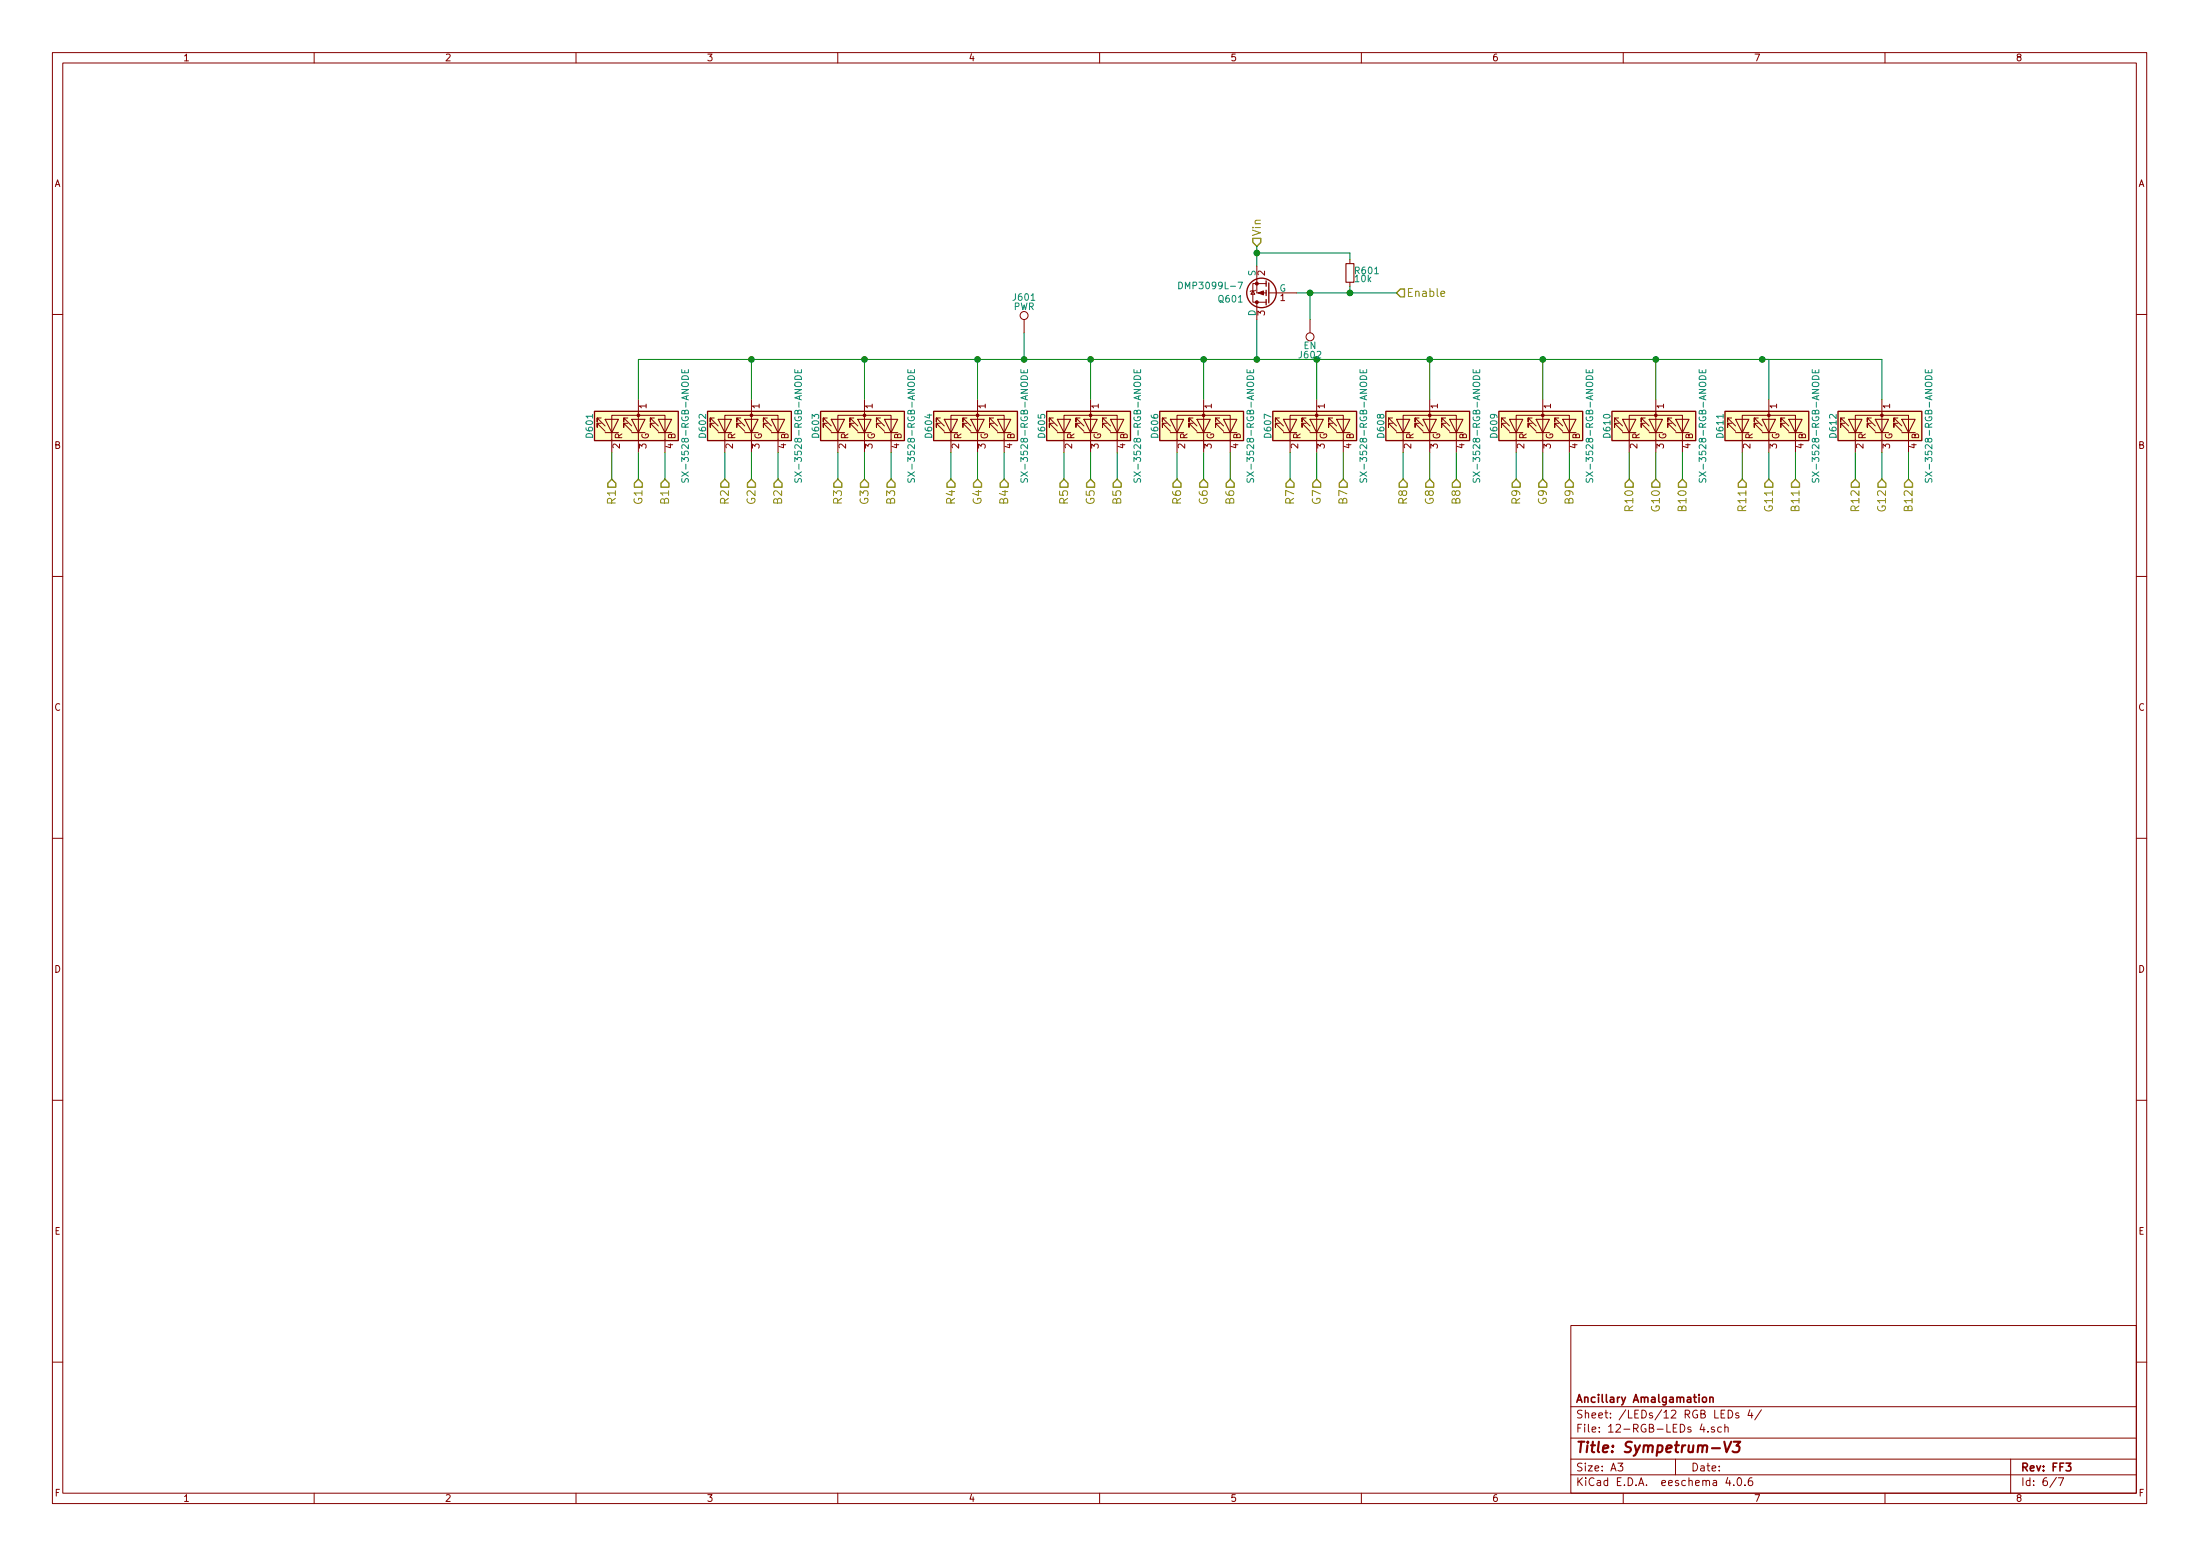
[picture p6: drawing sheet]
<svg xmlns="http://www.w3.org/2000/svg" width="420mm" height="297mm" viewBox="0 0 420 297" stroke-linecap="round" stroke-linejoin="round" font-family="sans-serif">
<g fill="none" stroke="#840000" stroke-width=".19">
<path d="M10 10h400v277h-400zM12 12h396v273.1h-396zM60 10v2M110 10v2M160 10v2M210 10v2M260 10v2M310 10v2M360 10v2M239.3 55.5l.3 .7h-.7zM239.8 55.4l-1 .3M240 50.8v5.1h1.8"/>
<path d="M240 57.7h1.8M240 57.7v3.3M241.8 54.1h-2.5v3.6h.7M242.3 55.9h5.3M257.8 49.6v.7M257.8 53.9v.7M10 60h2M114.8 79.8h-.8v.8v-.8l1.6 1.5M119.9 79.8h-.8v.8v-.8l1.5 1.5M121.9 76.2v10.2M125 79.8h-.8v.8v-.8l1.5 1.5M136.4 79.8h-.8v.8v-.8l1.6 1.5"/>
<path d="M141.5 79.8h-.8v.8v-.8l1.5 1.5M143.5 76.2v10.2M146.6 79.8h-.8v.8v-.8l1.5 1.5M158 79.8h-.8v.8v-.8l1.5 1.5M163.1 79.8h-.8v.8v-.8l1.5 1.5M165.1 76.2v10.2M168.1 79.8h-.7v.8v-.8l1.5 1.5M179.6 79.8h-.8v.8v-.8l1.5 1.5M184.7 79.8h-.8v.8v-.8l1.5 1.5M186.7 76.2v10.2M189.7 79.8h-.7v.8v-.8l1.5 1.5M195.6 61v2.5"/>
<path d="M201.2 79.8h-.8v.8v-.8l1.5 1.5M206.2 79.8h-.7v.8v-.8l1.5 1.5M208.3 76.2v10.2M211.3 79.8h-.7v.8v-.8l1.5 1.5M222.8 79.8h-.8v.8v-.8l1.5 1.5M227.8 79.8h-.7v.8v-.8l1.5 1.5M229.9 76.2v10.2M232.9 79.8h-.7v.8v-.8l1.5 1.5M244.3 79.8h-.7v.8v-.8l1.5 1.5M249.4 79.8h-.7v.8v-.8l1.5 1.5M250.2 61v2.5M251.5 76.2v10.2"/>
<path d="M254.5 79.8h-.8v.8v-.8l1.6 1.5M265.9 79.8h-.7v.8v-.8l1.5 1.5M271 79.8h-.7v.8v-.8l1.5 1.5M273 76.2v10.2M276.1 79.8h-.8v.8v-.8l1.6 1.5M287.5 79.8h-.7v.8v-.8l1.5 1.5M292.6 79.8h-.8v.8v-.8l1.6 1.5M294.6 76.2v10.2M297.7 79.8h-.8v.8v-.8l1.5 1.5M309.1 79.8h-.7v.8v-.8l1.5 1.5M314.2 79.8h-.8v.8v-.8l1.6 1.5M316.2 76.2v10.2"/>
<path d="M319.3 79.8h-.8v.8v-.8l1.5 1.5M330.7 79.8h-.8v.8v-.8l1.6 1.5M335.8 79.8h-.8v.8v-.8l1.5 1.5M337.8 76.2v10.2M340.9 79.8h-.8v.8v-.8l1.5 1.5M352.3 79.8h-.8v.8v-.8l1.6 1.5M357.4 79.8h-.8v.8v-.8l1.5 1.5M359.4 76.2v10.2M362.5 79.8h-.8v.8v-.8l1.5 1.5M408 60h2M114.8 80.8h-.8v.8v-.8l1.6 1.5M115.6 80h.1"/>
<path d="M116.8 86.4v-7.1h10.2v7.1M119.9 80.8h-.8v.8v-.8l1.5 1.5M125 80.8h-.8v.8v-.8l1.5 1.5M136.4 80.8h-.8v.8v-.8l1.6 1.5M137.2 80h.1M138.4 86.4v-7.1h10.2v7.1M141.5 80.8h-.8v.8v-.8l1.5 1.5M146.6 80.8h-.8v.8v-.8l1.5 1.5M158 80.8h-.8v.8v-.8l1.5 1.5M158.7 80h.1M160 86.4v-7.1h10.2v7.1M163.1 80.8h-.8v.8v-.8l1.5 1.5"/>
<path d="M168.1 80.8h-.7v.8v-.8l1.5 1.5M179.6 80.8h-.8v.8v-.8l1.5 1.5M180.3 80h.1M181.6 86.4v-7.1h10.2v7.1M184.7 80.8h-.8v.8v-.8l1.5 1.5M189.7 80.8h-.7v.8v-.8l1.5 1.5M201.2 80.8h-.8v.8v-.8l1.5 1.5M201.9 80h.1M203.2 86.4v-7.1h10.2v7.1M206.2 80.8h-.7v.8v-.8l1.5 1.5M211.3 80.8h-.7v.8v-.8l1.5 1.5M222.8 80.8h-.8v.8v-.8l1.5 1.5"/>
<path d="M223.5 80h.1M224.8 86.4v-7.1h10.1v7.1M227.8 80.8h-.7v.8v-.8l1.5 1.5M232.9 80.8h-.7v.8v-.8l1.5 1.5M244.3 80.8h-.7v.8v-.8l1.5 1.5M245.1 80h.1M246.4 86.4v-7.1h10.1v7.1M249.4 80.8h-.7v.8v-.8l1.5 1.5M254.5 80.8h-.8v.8v-.8l1.6 1.5M265.9 80.8h-.7v.8v-.8l1.5 1.5M266.7 80h.1M268 86.4v-7.1h10.1v7.1"/>
<path d="M271 80.8h-.7v.8v-.8l1.5 1.5M276.1 80.8h-.8v.8v-.8l1.6 1.5M287.5 80.8h-.7v.8v-.8l1.5 1.5M288.3 80h.1M289.6 86.4v-7.1h10.1v7.1M292.6 80.8h-.8v.8v-.8l1.6 1.5M297.7 80.8h-.8v.8v-.8l1.5 1.5M309.1 80.8h-.7v.8v-.8l1.5 1.5M309.9 80h.1M311.1 86.4v-7.1h10.2v7.1M314.2 80.8h-.8v.8v-.8l1.6 1.5M319.3 80.8h-.8v.8v-.8l1.5 1.5"/>
<path d="M330.7 80.8h-.8v.8v-.8l1.6 1.5M331.5 80h.1M332.7 86.4v-7.1h10.2v7.1M335.8 80.8h-.8v.8v-.8l1.5 1.5M340.9 80.8h-.8v.8v-.8l1.5 1.5M352.3 80.8h-.8v.8v-.8l1.6 1.5M353.1 80h.1M354.3 86.4v-7.1h10.2v7.1M357.4 80.8h-.8v.8v-.8l1.5 1.5M362.5 80.8h-.8v.8v-.8l1.5 1.5M10 110h2M408 110h2"/>
<path d="M10 160h2M408 160h2M10 210h2M408 210h2M300 253h108v32.1h-108zM10 260h2M300 278.5h108M300 274.5h108M300 268.5h108M309 279.3h.9l-.5 .6 .5 .1v.7l-.2 .1-.7-.1M320 278.5v3M325 271.8l-.3 1.1h.9"/>
<path d="M325.4 272.4v1M326.2 273.3v.1M327.4 272.5a.37 .37 0 0 0-.6 .1l.1 .2 .5 .2 .1 .1-.2 .3-.5-.1M328.8 272.5l-.5-.1-.3 .3 .1 .6 .2 .1 .5-.1M329.4 272.5l.2-.1 .4 .1v.9M329.4 271.9v1.5M330 269.2a.76 .76 0 0 1 .9 .7 .76 .76 0 0 1-.9 .8zM332.1 269.8a.37 .37 0 0 0-.6 .1v.2l.6 .2v.1l-.2 .3-.4-.1M334.2 269.1l-.4 1.1h1M334.5 269.7v1M336.4 269.1l-1.3 2M384 278.5v6.6"/>
<path d="M408 260h2M60 285.1v1.9M110 285.1v1.9M160 285.1v1.9M210 285.1v1.9M260 285.1v1.9M300 281.5h108M310 285.1v1.9M330 282l-.4 1.1h1M330.3 282.6v1M331.1 283.5v.1M331.9 282.3l.2-.2a.81 .81 0 0 1 .6 .6 .81 .81 0 0 1-.3 .8l-.1 .1a.79 .79 0 0 1-.4-1.3z"/>
<path d="M333.2 283.5v.1M334.6 282.1a.59 .59 0 0 0-.7 .6l.1 .8 .2 .1 .5-.1v-.5l-.1-.3h-.4l-.3 .3M360 285.1v1.9M392.7 282l-1.2 2M393.1 282.1h1l-.7 1.5"/>
<circle cx="195.6" cy="60.2" r=".76"/>
<circle cx="250.2" cy="64.3" r=".76"/>
</g>
<path d="M325.2 266.8l.2-.1 .4 .1 .1 .6-.1 .2-.4 .1-.2-.1zM326.5 266.8l.2-.1 .4 .1 .1 .9M326.5 266.7v1M394.6 279.3h.9l-.5 .6 .4 .1v.7l-.2 .1-.6-.1" fill="none" stroke="#840000" stroke-width=".3"/>
<path d="M329.3 275.2l.4 2 .9-2M331.1 275.2h1.3l-.8 .8a.48 .48 0 0 1 .6 .4l-.2 .7-.8 .1-.3-.2" fill="none" stroke="#840000" stroke-width=".41"/>
<path d="M275.2 56.1l.7-.2-.1-.2-.4-.1-.2 .2 .1 .7h.5" fill="none" stroke="#848400" stroke-width=".19"/>
<g fill="none" stroke="#848400" stroke-width=".25">
<path d="M239.3 45.5h1.5v.8l-.8 .7-.7-.7zM267.5 55.2h.7v1.5h-.7l-.8-.8zM116.8 91.5l.8 .7v.8h-1.5v-.8zM121.9 91.5l.8 .7v.8h-1.5v-.8zM127 91.5l.8 .7v.8h-1.6v-.8zM138.4 91.5l.8 .7v.8h-1.5v-.8zM143.5 91.5l.8 .7v.8h-1.6v-.8zM148.6 91.5l.8 .7v.8h-1.6v-.8zM160 91.5l.8 .7v.8h-1.5v-.8zM165.1 91.5l.8 .7v.8h-1.6v-.8zM170.2 91.5l.7 .7v.8h-1.5v-.8zM181.6 91.5l.8 .7v.8h-1.6v-.8z"/>
<path d="M186.7 91.5l.8 .7v.8h-1.6v-.8zM191.8 91.5l.7 .7v.8h-1.5v-.8zM203.2 91.5l.8 .7v.8h-1.6v-.8zM208.3 91.5l.7 .7v.8h-1.5v-.8zM213.4 91.5l.7 .7v.8h-1.5v-.8zM224.8 91.5l.8 .7v.8h-1.6v-.8zM229.9 91.5l.7 .7v.8h-1.5v-.8zM234.9 91.5l.8 .7v.8h-1.5v-.8zM246.4 91.5l.7 .7v.8h-1.5v-.8zM251.5 91.5l.7 .7v.8h-1.5v-.8zM256.5 91.5l.8 .7v.8h-1.5v-.8zM268 91.5l.7 .7v.8h-1.5v-.8z"/>
<path d="M273 91.5l.8 .7v.8h-1.5v-.8zM278.1 91.5l.8 .7v.8h-1.5v-.8zM289.6 91.5l.7 .7v.8h-1.5v-.8zM293.9 92.2l.7-.7 .8 .7v.8h-1.5zM299.7 91.5l.8 .7v.8h-1.5v-.8zM311.1 91.5l.8 .7v.8h-1.5v-.8zM315.5 92.2l.7-.7 .8 .7v.8h-1.5zM321.3 91.5l.8 .7v.8h-1.6v-.8zM332.7 91.5l.8 .7v.8h-1.5v-.8zM337.8 91.5l.8 .7v.8h-1.5v-.8zM342.9 91.5l.8 .7v.8h-1.6v-.8zM354.3 91.5l.8 .7v.8h-1.5v-.8z"/>
<path d="M359.4 91.5l.8 .7v.8h-1.6v-.8zM364.5 91.5l.8 .7v.8h-1.6v-.8z"/>
</g>
<g fill="#ffffc2" stroke="#ffffc2" stroke-width=".19">
<path d="M113.5 78.5h16v5.6h-16z"/>
<path d="M135.1 78.5h16v5.6h-16z"/>
<path d="M156.7 78.5h16v5.6h-16z"/>
<path d="M178.3 78.5h16v5.6h-16z"/>
<path d="M199.9 78.5h16v5.6h-16z"/>
<path d="M221.5 78.5h16v5.6h-16z"/>
<path d="M243.1 78.5h16v5.6h-16z"/>
<path d="M264.7 78.5h16v5.6h-16z"/>
<path d="M286.3 78.5h16v5.6h-16z"/>
<path d="M307.8 78.5h16v5.6h-16z"/>
<path d="M329.4 78.5h16v5.6h-16z"/>
<path d="M351 78.5h16v5.6h-16z"/>
</g>
<g fill="none" stroke="#840000" stroke-width=".25">
<path d="M241.8 53.6v1M241.8 55.4v1M241.8 57.2v1M242.3 54v3.8M113.5 78.5h16v5.6h-16zM135.1 78.5h16v5.6h-16zM156.7 78.5h16v5.6h-16zM178.3 78.5h16v5.6h-16zM199.9 78.5h16v5.6h-16zM221.5 78.5h16v5.6h-16zM243.1 78.5h16v5.6h-16zM264.7 78.5h16v5.6h-16z"/>
<path d="M286.3 78.5h16v5.6h-16zM307.8 78.5h16v5.6h-16zM329.4 78.5h16v5.6h-16zM351 78.5h16v5.6h-16z"/>
<circle cx="240.9" cy="55.9" r="2.82"/>
</g>
<g fill="#840000" stroke="#840000" stroke-width=".19">
<path d="M240.3 55.9l1-.4v.8z"/>
<circle cx="121.9" cy="79.3" r=".25"/>
<circle cx="143.5" cy="79.3" r=".25"/>
<circle cx="165.1" cy="79.3" r=".25"/>
<circle cx="186.7" cy="79.3" r=".25"/>
<circle cx="208.3" cy="79.3" r=".25"/>
<circle cx="229.9" cy="79.3" r=".25"/>
<circle cx="251.5" cy="79.3" r=".25"/>
<circle cx="273" cy="79.3" r=".25"/>
<circle cx="294.6" cy="79.3" r=".25"/>
<circle cx="316.2" cy="79.3" r=".25"/>
<circle cx="337.8" cy="79.3" r=".25"/>
<circle cx="359.4" cy="79.3" r=".25"/>
<circle cx="240" cy="54.1" r=".28"/>
<circle cx="240" cy="57.7" r=".28"/>
</g>
<g fill="none" stroke="#840000" stroke-width=".2">
<path d="M257 50.3h1.6v3.6h-1.6zM115.6 80h2.5l-1.3 2.6zM115.6 82.6h2.5M120.6 80h2.6l-1.3 2.6zM120.6 82.6h2.6M125.7 80h2.6l-1.3 2.6zM125.7 82.6h2.6M137.2 80h2.5l-1.3 2.6zM137.2 82.6h2.5M142.2 80h2.6l-1.3 2.6zM142.2 82.6h2.6M147.3 80h2.6l-1.3 2.6z"/>
<path d="M147.3 82.6h2.6M158.7 80h2.6l-1.3 2.6zM158.7 82.6h2.6M163.8 80h2.6l-1.3 2.6zM163.8 82.6h2.6M168.9 80h2.5l-1.2 2.6zM168.9 82.6h2.5M180.3 80h2.6l-1.3 2.6zM180.3 82.6h2.6M185.4 80h2.6l-1.3 2.6zM185.4 82.6h2.6M190.5 80h2.5l-1.2 2.6z"/>
<path d="M190.5 82.6h2.5M201.9 80h2.6l-1.3 2.6zM201.9 82.6h2.6M207 80h2.5l-1.2 2.6zM207 82.6h2.5M212.1 80h2.5l-1.2 2.6zM212.1 82.6h2.5M223.5 80h2.6l-1.3 2.6zM223.5 82.6h2.6M228.6 80h2.5l-1.2 2.6zM228.6 82.6h2.5M233.7 80h2.5l-1.3 2.6z"/>
<path d="M233.7 82.6h2.5M245.1 80h2.5l-1.2 2.6zM245.1 82.6h2.5M250.2 80h2.5l-1.2 2.6zM250.2 82.6h2.5M255.3 80h2.5l-1.3 2.6zM255.3 82.6h2.5M266.7 80h2.5l-1.2 2.6zM266.7 82.6h2.5M271.8 80h2.5l-1.3 2.6zM271.8 82.6h2.5M276.9 80h2.5l-1.3 2.6z"/>
<path d="M276.9 82.6h2.5M288.3 80h2.5l-1.2 2.6zM288.3 82.6h2.5M293.4 80h2.5l-1.3 2.6zM293.4 82.6h2.5M298.4 80h2.6l-1.3 2.6zM298.4 82.6h2.6M309.9 80h2.5l-1.3 2.6zM309.9 82.6h2.5M315 80h2.5l-1.3 2.6zM315 82.6h2.5M320 80h2.6l-1.3 2.6z"/>
<path d="M320 82.6h2.6M331.5 80h2.5l-1.3 2.6zM331.5 82.6h2.5M336.5 80h2.6l-1.3 2.6zM336.5 82.6h2.6M341.6 80h2.6l-1.3 2.6zM341.6 82.6h2.6M353.1 80h2.5l-1.3 2.6zM353.1 82.6h2.5M358.1 80h2.6l-1.3 2.6zM358.1 82.6h2.6M363.2 80h2.6l-1.3 2.6z"/>
<path d="M363.2 82.6h2.6"/>
</g>
<g fill="none" stroke="#008484" stroke-width=".19">
<path d="M225.1 53.9a.64 .64 0 0 1 .7 .6 .64 .64 0 0 1-.7 .6zM236.4 53.9h.9l-.5 1.2M130.2 70.5v.7h1.3v-.7M130.4 71.8a.67 .67 0 0 1 .7-.1 .67 .67 0 0 1 .4 .7h-1.3zM130.8 70.7v.5M151.8 70.5v.7h1.3v-.7M152 71.8a.67 .67 0 0 1 .7-.1 .67 .67 0 0 1 .4 .7h-1.3zM152.4 70.7v.5M173.4 70.5v.7h1.3v-.7M173.4 71.9a.69 .69 0 0 1 .8-.1 .69 .69 0 0 1 .5 .6h-1.3zM174 70.7v.5M195 70.5v.7h1.2v-.7"/>
<path d="M195.1 71.8a.67 .67 0 0 1 .8-.1 .67 .67 0 0 1 .3 .7h-1.2zM195.6 70.7v.5M216.6 70.5v.7h1.2v-.7M216.6 71.9a.69 .69 0 0 1 .8-.1 .69 .69 0 0 1 .4 .6h-1.2zM217.1 70.7v.5M238.2 70.5v.7h1.2v-.7M238.2 71.9a.69 .69 0 0 1 .8-.1 .69 .69 0 0 1 .4 .6h-1.2zM238.7 70.7v.5M259.7 70.5v.7h1.3v-.7M259.8 71.9a.69 .69 0 0 1 .8-.1 .69 .69 0 0 1 .4 .6h-1.3zM260.3 70.7v.5M281.3 70.5v.7h1.3v-.7"/>
<path d="M281.4 71.9a.69 .69 0 0 1 .8-.1 .69 .69 0 0 1 .4 .6h-1.3zM281.9 70.7v.5M302.9 70.5v.7h1.3v-.7M303 71.9a.69 .69 0 0 1 .8-.1 .69 .69 0 0 1 .4 .6h-1.3zM303.5 70.7v.5M324.5 70.5v.7h1.3v-.7M324.6 71.9a.69 .69 0 0 1 .7-.1 .69 .69 0 0 1 .5 .6h-1.3zM325.1 70.7v.5M346.1 70.5v.7h1.3v-.7M346.3 71.8a.67 .67 0 0 1 .7-.1 .67 .67 0 0 1 .4 .7h-1.3zM346.7 70.7v.5M367.7 70.5v.7h1.3v-.7"/>
<path d="M367.9 71.8a.67 .67 0 0 1 .7-.1 .67 .67 0 0 1 .4 .7h-1.3zM368.3 70.7v.5M130.3 91.3v.7h.4l.2-.5 .3-.2 .3 .3-.1 .5M151.8 91.3l.1 .7h.4l.2-.5 .3-.2 .3 .3-.1 .5M173.4 91.3v.5l.2 .3 .3-.1 .3-.6h.3l.2 .2-.1 .5M195 91.3l.1 .7h.4l.2-.5 .3-.2 .2 .3v.5M216.6 91.3v.5l.2 .3 .3-.1 .2-.6h.4l.1 .2v.5M238.2 91.3l.1 .7h.3l.3-.5 .3-.2 .2 .3-.1 .5M259.8 91.3v.7h.4l.3-.5 .3-.2 .2 .3-.1 .5M281.4 91.3v.7h.4l.2-.5 .3-.2 .3 .3-.1 .5M303 91.3v.7h.4l.2-.5 .3-.2 .3 .3-.1 .5M324.6 91.3v.7h.4l.2-.5 .3-.2 .3 .3-.1 .5"/>
<path d="M346.2 91.3v.7h.4l.2-.5 .3-.2 .3 .3-.1 .5M367.7 91.3l.1 .7h.4l.2-.5 .3-.2 .3 .3-.1 .5"/>
</g>
<g fill="none" stroke="#008400" stroke-width=".19">
<path d="M240 47v3.8M240 48.3h17.8v1.3M247.6 55.9h19.1M250.2 55.9v5.1M257.8 54.6v1.3M121.9 76.2v-7.6h237.5v7.6M143.5 68.6v7.6M165.1 68.6v7.6M186.7 68.6v7.6M195.6 63.5v5.1M208.3 68.6v7.6M229.9 68.6v7.6"/>
<path d="M240 61v7.6M251.5 68.6v7.6M273 68.6v7.6M294.6 68.6v7.6M316.2 68.6v7.6M337.8 68.6v7.6M116.8 86.4v5.1M121.9 86.4v5.1M127 86.4v5.1M138.4 86.4v5.1M143.5 86.4v5.1M148.6 86.4v5.1"/>
<path d="M160 86.4v5.1M165.1 86.4v5.1M170.2 86.4v5.1M181.6 86.4v5.1M186.7 86.4v5.1M191.8 86.4v5.1M203.2 86.4v5.1M208.3 86.4v5.1M213.4 86.4v5.1M224.8 86.4v5.1M229.9 86.4v5.1M234.9 86.4v5.1"/>
<path d="M246.4 86.4v5.1M251.5 86.4v5.1M256.5 86.4v5.1M268 86.4v5.1M273 86.4v5.1M278.1 86.4v5.1M289.6 86.4v5.1M294.6 86.4v5.1M299.7 86.4v5.1M311.1 86.4v5.1M316.2 86.4v5.1M321.3 86.4v5.1"/>
<path d="M332.7 86.4v5.1M337.8 86.4v5.1M342.9 86.4v5.1M354.3 86.4v5.1M359.4 86.4v5.1M364.5 86.4v5.1"/>
</g>
<g fill="#008400" stroke="#008400" stroke-width=".25">
<circle cx="143.5" cy="68.6" r=".51"/>
<circle cx="165.1" cy="68.6" r=".51"/>
<circle cx="186.7" cy="68.6" r=".51"/>
<circle cx="208.3" cy="68.6" r=".51"/>
<circle cx="240" cy="68.6" r=".51"/>
<circle cx="229.9" cy="68.6" r=".51"/>
<circle cx="251.5" cy="68.6" r=".51"/>
<circle cx="273" cy="68.6" r=".51"/>
<circle cx="294.6" cy="68.6" r=".51"/>
<circle cx="316.2" cy="68.6" r=".51"/>
<circle cx="336.5" cy="68.6" r=".51"/>
<circle cx="250.2" cy="55.9" r=".51"/>
<circle cx="195.6" cy="68.6" r=".51"/>
<circle cx="257.8" cy="55.9" r=".51"/>
<circle cx="240" cy="48.3" r=".51"/>
</g>
<text font-size="2.8" fill="#840000" x="301" y="277.3">Title: Sympetrum-V3</text>
<g font-size="2.1" fill="#848400">
<text x="240.8" y="45.1" transform="rotate(-90 240.8 45.1)">Vin</text>
<text x="268.6" y="56.7">Enable</text>
<text x="117.6" y="96.1" transform="rotate(-90 117.6 96.1)">R1</text>
<text x="122.7" y="96.2" transform="rotate(-90 122.7 96.2)">G1</text>
<text x="127.8" y="96.1" transform="rotate(-90 127.8 96.1)">B1</text>
<text x="139.2" y="96.1" transform="rotate(-90 139.2 96.1)">R2</text>
<text x="144.3" y="96.2" transform="rotate(-90 144.3 96.2)">G2</text>
<text x="149.4" y="96.1" transform="rotate(-90 149.4 96.1)">B2</text>
<text x="160.8" y="96.1" transform="rotate(-90 160.8 96.1)">R3</text>
<text x="165.9" y="96.2" transform="rotate(-90 165.9 96.2)">G3</text>
<text x="170.9" y="96.1" transform="rotate(-90 170.9 96.1)">B3</text>
<text x="182.4" y="96.1" transform="rotate(-90 182.4 96.1)">R4</text>
<text x="187.5" y="96.2" transform="rotate(-90 187.5 96.2)">G4</text>
<text x="192.5" y="96.1" transform="rotate(-90 192.5 96.1)">B4</text>
<text x="204" y="96.1" transform="rotate(-90 204 96.1)">R5</text>
<text x="209" y="96.2" transform="rotate(-90 209 96.2)">G5</text>
<text x="214.1" y="96.1" transform="rotate(-90 214.1 96.1)">B5</text>
<text x="225.6" y="96.1" transform="rotate(-90 225.6 96.1)">R6</text>
<text x="230.6" y="96.2" transform="rotate(-90 230.6 96.2)">G6</text>
<text x="235.7" y="96.1" transform="rotate(-90 235.7 96.1)">B6</text>
<text x="247.1" y="96.1" transform="rotate(-90 247.1 96.1)">R7</text>
<text x="252.2" y="96.2" transform="rotate(-90 252.2 96.2)">G7</text>
<text x="257.3" y="96.1" transform="rotate(-90 257.3 96.1)">B7</text>
<text x="268.7" y="96.1" transform="rotate(-90 268.7 96.1)">R8</text>
<text x="273.8" y="96.2" transform="rotate(-90 273.8 96.2)">G8</text>
<text x="278.9" y="96.1" transform="rotate(-90 278.9 96.1)">B8</text>
<text x="290.3" y="96.1" transform="rotate(-90 290.3 96.1)">R9</text>
<text x="295.4" y="96.2" transform="rotate(-90 295.4 96.2)">G9</text>
<text x="300.5" y="96.1" transform="rotate(-90 300.5 96.1)">B9</text>
<text x="311.9" y="97.3" transform="rotate(-90 311.9 97.3)">R10</text>
<text x="317" y="97.4" transform="rotate(-90 317 97.4)">G10</text>
<text x="322.1" y="97.3" transform="rotate(-90 322.1 97.3)">B10</text>
<text x="333.5" y="97.3" transform="rotate(-90 333.5 97.3)">R11</text>
<text x="338.6" y="97.4" transform="rotate(-90 338.6 97.4)">G11</text>
<text x="343.7" y="97.3" transform="rotate(-90 343.7 97.3)">B11</text>
<text x="355.1" y="97.3" transform="rotate(-90 355.1 97.3)">R12</text>
<text x="360.2" y="97.4" transform="rotate(-90 360.2 97.4)">G12</text>
<text x="365.3" y="97.3" transform="rotate(-90 365.3 97.3)">B12</text>
</g>
<g font-size="2.1" fill="#840000">
<text x="301" y="267.8">Ancillary Amalgamation</text>
<text x="301" y="273.5">File: 12-RGB-LEDs 4.sch</text>
<text x="301" y="270.8">Sheet: /LEDs/12 RGB LEDs 4/</text>
<text x="301" y="280.9">Size: A3</text>
<text x="323" y="280.9">Date:</text>
<text x="386" y="280.9">Rev: FF3</text>
<text x="301" y="283.7">KiCad E.D.A. eeschema 4.0.6</text>
<text x="386" y="283.7">Id: 6/7</text>
</g>
<g font-size="1.8" fill="#840000">
<text x="35" y="11.7">1</text>
<text x="85" y="11.7">2</text>
<text x="135" y="11.7">3</text>
<text x="185" y="11.7">4</text>
<text x="235" y="11.7">5</text>
<text x="285" y="11.7">6</text>
<text x="335" y="11.7">7</text>
<text x="385" y="11.7">8</text>
<text x="10.4" y="35.7">A</text>
<text x="408.4" y="35.7">A</text>
<text x="241.6" y="52.6" transform="rotate(-90 241.6 52.6)">2</text>
<text x="244.5" y="57.4">1</text>
<text x="241.6" y="60.2" transform="rotate(-90 241.6 60.2)">3</text>
<text x="123.4" y="78" transform="rotate(-90 123.4 78)">1</text>
<text x="145" y="78" transform="rotate(-90 145 78)">1</text>
<text x="166.6" y="78" transform="rotate(-90 166.6 78)">1</text>
<text x="188.2" y="78" transform="rotate(-90 188.2 78)">1</text>
<text x="209.8" y="78" transform="rotate(-90 209.8 78)">1</text>
<text x="231.4" y="78" transform="rotate(-90 231.4 78)">1</text>
<text x="253" y="78" transform="rotate(-90 253 78)">1</text>
<text x="274.6" y="78" transform="rotate(-90 274.6 78)">1</text>
<text x="296.2" y="78" transform="rotate(-90 296.2 78)">1</text>
<text x="317.8" y="78" transform="rotate(-90 317.8 78)">1</text>
<text x="339.3" y="78" transform="rotate(-90 339.3 78)">1</text>
<text x="360.9" y="78" transform="rotate(-90 360.9 78)">1</text>
<text x="118.8" y="83.9" transform="rotate(-90 118.8 83.9)">R</text>
<text x="123.9" y="83.9" transform="rotate(-90 123.9 83.9)">G</text>
<text x="129" y="83.9" transform="rotate(-90 129 83.9)">B</text>
<text x="140.4" y="83.9" transform="rotate(-90 140.4 83.9)">R</text>
<text x="145.5" y="83.9" transform="rotate(-90 145.5 83.9)">G</text>
<text x="150.6" y="83.9" transform="rotate(-90 150.6 83.9)">B</text>
<text x="162" y="83.9" transform="rotate(-90 162 83.9)">R</text>
<text x="167.1" y="83.9" transform="rotate(-90 167.1 83.9)">G</text>
<text x="172.2" y="83.9" transform="rotate(-90 172.2 83.9)">B</text>
<text x="183.6" y="83.9" transform="rotate(-90 183.6 83.9)">R</text>
<text x="188.7" y="83.9" transform="rotate(-90 188.7 83.9)">G</text>
<text x="193.8" y="83.9" transform="rotate(-90 193.8 83.9)">B</text>
<text x="205.2" y="83.9" transform="rotate(-90 205.2 83.9)">R</text>
<text x="210.3" y="83.9" transform="rotate(-90 210.3 83.9)">G</text>
<text x="215.3" y="83.9" transform="rotate(-90 215.3 83.9)">B</text>
<text x="226.8" y="83.9" transform="rotate(-90 226.8 83.9)">R</text>
<text x="231.9" y="83.9" transform="rotate(-90 231.9 83.9)">G</text>
<text x="236.9" y="83.9" transform="rotate(-90 236.9 83.9)">B</text>
<text x="248.4" y="83.9" transform="rotate(-90 248.4 83.9)">R</text>
<text x="253.4" y="83.9" transform="rotate(-90 253.4 83.9)">G</text>
<text x="258.5" y="83.9" transform="rotate(-90 258.5 83.9)">B</text>
<text x="270" y="83.9" transform="rotate(-90 270 83.9)">R</text>
<text x="275" y="83.9" transform="rotate(-90 275 83.9)">G</text>
<text x="280.1" y="83.9" transform="rotate(-90 280.1 83.9)">B</text>
<text x="291.5" y="83.9" transform="rotate(-90 291.5 83.9)">R</text>
<text x="296.6" y="83.9" transform="rotate(-90 296.6 83.9)">G</text>
<text x="301.7" y="83.9" transform="rotate(-90 301.7 83.9)">B</text>
<text x="313.1" y="83.9" transform="rotate(-90 313.1 83.9)">R</text>
<text x="318.2" y="83.9" transform="rotate(-90 318.2 83.9)">G</text>
<text x="323.3" y="83.9" transform="rotate(-90 323.3 83.9)">B</text>
<text x="334.7" y="83.9" transform="rotate(-90 334.7 83.9)">R</text>
<text x="339.8" y="83.9" transform="rotate(-90 339.8 83.9)">G</text>
<text x="344.9" y="83.9" transform="rotate(-90 344.9 83.9)">B</text>
<text x="356.3" y="83.9" transform="rotate(-90 356.3 83.9)">R</text>
<text x="361.4" y="83.9" transform="rotate(-90 361.4 83.9)">G</text>
<text x="366.5" y="83.9" transform="rotate(-90 366.5 83.9)">B</text>
<text x="10.4" y="85.7">B</text>
<text x="118.4" y="85.6" transform="rotate(-90 118.4 85.6)">2</text>
<text x="123.4" y="85.6" transform="rotate(-90 123.4 85.6)">3</text>
<text x="128.5" y="85.6" transform="rotate(-90 128.5 85.6)">4</text>
<text x="140" y="85.6" transform="rotate(-90 140 85.6)">2</text>
<text x="145" y="85.6" transform="rotate(-90 145 85.6)">3</text>
<text x="150.1" y="85.6" transform="rotate(-90 150.1 85.6)">4</text>
<text x="161.5" y="85.6" transform="rotate(-90 161.5 85.6)">2</text>
<text x="166.6" y="85.6" transform="rotate(-90 166.6 85.6)">3</text>
<text x="171.7" y="85.6" transform="rotate(-90 171.7 85.6)">4</text>
<text x="183.1" y="85.6" transform="rotate(-90 183.1 85.6)">2</text>
<text x="188.2" y="85.6" transform="rotate(-90 188.2 85.6)">3</text>
<text x="193.3" y="85.6" transform="rotate(-90 193.3 85.6)">4</text>
<text x="204.7" y="85.6" transform="rotate(-90 204.7 85.6)">2</text>
<text x="209.8" y="85.6" transform="rotate(-90 209.8 85.6)">3</text>
<text x="214.9" y="85.6" transform="rotate(-90 214.9 85.6)">4</text>
<text x="226.3" y="85.6" transform="rotate(-90 226.3 85.6)">2</text>
<text x="231.4" y="85.6" transform="rotate(-90 231.4 85.6)">3</text>
<text x="236.5" y="85.6" transform="rotate(-90 236.5 85.6)">4</text>
<text x="247.9" y="85.6" transform="rotate(-90 247.9 85.6)">2</text>
<text x="253" y="85.6" transform="rotate(-90 253 85.6)">3</text>
<text x="258.1" y="85.6" transform="rotate(-90 258.1 85.6)">4</text>
<text x="269.5" y="85.6" transform="rotate(-90 269.5 85.6)">2</text>
<text x="274.6" y="85.6" transform="rotate(-90 274.6 85.6)">3</text>
<text x="279.7" y="85.6" transform="rotate(-90 279.7 85.6)">4</text>
<text x="291.1" y="85.6" transform="rotate(-90 291.1 85.6)">2</text>
<text x="296.2" y="85.6" transform="rotate(-90 296.2 85.6)">3</text>
<text x="301.2" y="85.6" transform="rotate(-90 301.2 85.6)">4</text>
<text x="312.7" y="85.6" transform="rotate(-90 312.7 85.6)">2</text>
<text x="317.8" y="85.6" transform="rotate(-90 317.8 85.6)">3</text>
<text x="322.8" y="85.6" transform="rotate(-90 322.8 85.6)">4</text>
<text x="334.3" y="85.6" transform="rotate(-90 334.3 85.6)">2</text>
<text x="339.3" y="85.6" transform="rotate(-90 339.3 85.6)">3</text>
<text x="344.4" y="85.6" transform="rotate(-90 344.4 85.6)">4</text>
<text x="355.9" y="85.6" transform="rotate(-90 355.9 85.6)">2</text>
<text x="360.9" y="85.6" transform="rotate(-90 360.9 85.6)">3</text>
<text x="366" y="85.6" transform="rotate(-90 366 85.6)">4</text>
<text x="408.4" y="85.7">B</text>
<text x="10.4" y="135.7">C</text>
<text x="408.4" y="135.7">C</text>
<text x="10.4" y="185.7">D</text>
<text x="408.4" y="185.7">D</text>
<text x="10.4" y="235.7">E</text>
<text x="408.4" y="235.7">E</text>
<text x="10.5" y="285.7">F</text>
<text x="35" y="286.7">1</text>
<text x="85" y="286.7">2</text>
<text x="135" y="286.7">3</text>
<text x="185" y="286.7">4</text>
<text x="235" y="286.7">5</text>
<text x="285" y="286.7">6</text>
<text x="335" y="286.7">7</text>
<text x="385" y="286.7">8</text>
<text x="408.5" y="285.7">F</text>
</g>
<g font-size="1.8" fill="#008484">
<text x="239.8" y="52.7" transform="rotate(-90 239.8 52.7)">S</text>
<text x="258.8" y="53.8">10k</text>
<text x="258.9" y="52.3">R601</text>
<text x="193.5" y="59.2">PWR</text>
<text x="193.6" y="57.4">J601</text>
<text x="225.9" y="55.2">DMP3099L-7</text>
<text x="232.8" y="57.7">Q601</text>
<text x="244.3" y="55.7">G</text>
<text x="239.8" y="60.4" transform="rotate(-90 239.8 60.4)">D</text>
<text x="248.2" y="68.4">J602</text>
<text x="248.9" y="66.6">EN</text>
<text x="113.2" y="83.4" transform="rotate(-90 113.2 83.4)">D601</text>
<text x="134.8" y="83.4" transform="rotate(-90 134.8 83.4)">D602</text>
<text x="156.4" y="83.4" transform="rotate(-90 156.4 83.4)">D603</text>
<text x="178" y="83.4" transform="rotate(-90 178 83.4)">D604</text>
<text x="199.6" y="83.4" transform="rotate(-90 199.6 83.4)">D605</text>
<text x="221.2" y="83.4" transform="rotate(-90 221.2 83.4)">D606</text>
<text x="242.8" y="83.4" transform="rotate(-90 242.8 83.4)">D607</text>
<text x="264.4" y="83.4" transform="rotate(-90 264.4 83.4)">D608</text>
<text x="286" y="83.4" transform="rotate(-90 286 83.4)">D609</text>
<text x="307.5" y="83.4" transform="rotate(-90 307.5 83.4)">D610</text>
<text x="329.1" y="83.4" transform="rotate(-90 329.1 83.4)">D611</text>
<text x="350.7" y="83.4" transform="rotate(-90 350.7 83.4)">D612</text>
<text x="131.5" y="90.5" transform="rotate(-90 131.5 90.5)">SX-3528-RGB-ANODE</text>
<text x="153.1" y="90.5" transform="rotate(-90 153.1 90.5)">SX-3528-RGB-ANODE</text>
<text x="174.7" y="90.5" transform="rotate(-90 174.7 90.5)">SX-3528-RGB-ANODE</text>
<text x="196.3" y="90.5" transform="rotate(-90 196.3 90.5)">SX-3528-RGB-ANODE</text>
<text x="217.9" y="90.5" transform="rotate(-90 217.9 90.5)">SX-3528-RGB-ANODE</text>
<text x="239.5" y="90.5" transform="rotate(-90 239.5 90.5)">SX-3528-RGB-ANODE</text>
<text x="261.1" y="90.5" transform="rotate(-90 261.1 90.5)">SX-3528-RGB-ANODE</text>
<text x="282.7" y="90.5" transform="rotate(-90 282.7 90.5)">SX-3528-RGB-ANODE</text>
<text x="304.2" y="90.5" transform="rotate(-90 304.2 90.5)">SX-3528-RGB-ANODE</text>
<text x="325.8" y="90.5" transform="rotate(-90 325.8 90.5)">SX-3528-RGB-ANODE</text>
<text x="347.4" y="90.5" transform="rotate(-90 347.4 90.5)">SX-3528-RGB-ANODE</text>
<text x="369" y="90.5" transform="rotate(-90 369 90.5)">SX-3528-RGB-ANODE</text>
</g>
</svg>
